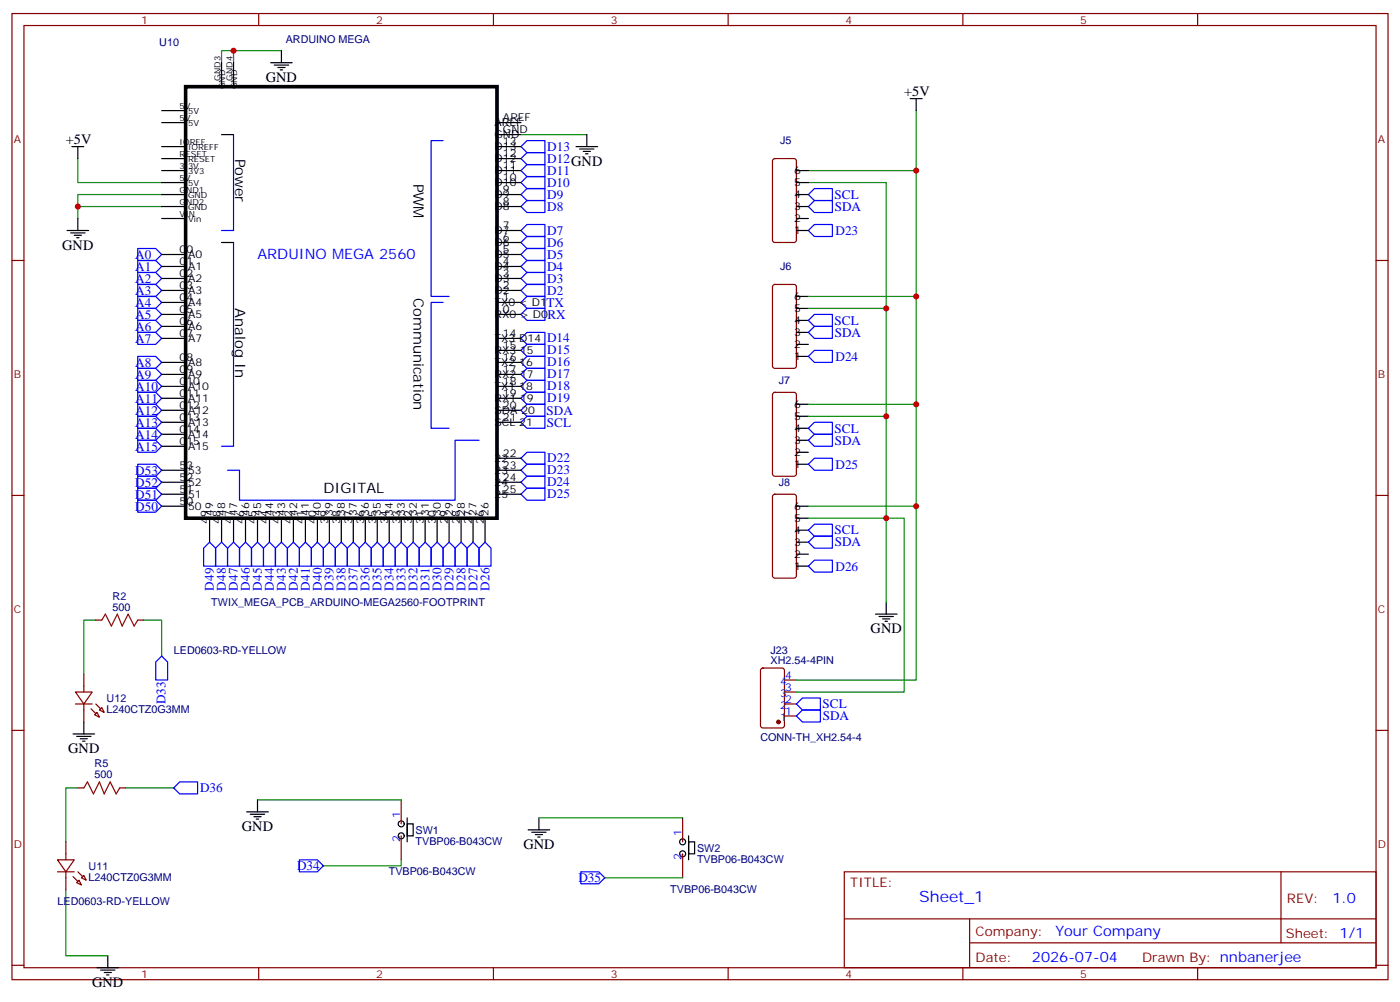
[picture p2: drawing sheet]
<svg xmlns="http://www.w3.org/2000/svg" width="412mm" height="295mm" viewBox="0 0 412 295" stroke-linecap="round" stroke-linejoin="round" font-family="sans-serif">
<g fill="none" stroke="#870000" stroke-width=".35">
<path d="M3.5 4h405.4v284.3h-405.4zM7.1 7.5h398.2v277.3h-398.2zM76.2 4v3.5M145.3 4v3.5M214.5 4v3.5M283.6 4v3.5M352.8 4v3.5M227.8 46.9l.4-.2h5.7l.6 .4 .1 23.6-.5 .6-5.9 .1-.6-.5-.1-23.5zM3.5 76.7h3.6M405.3 76.7h3.6M227.8 83.9l.4-.2h5.7l.6 .4 .1 23.6-.5 .7h-5.9l-.6-.5-.1-23.5zM227.8 115.7l.4-.2h5.7l.6 .4 .1 23.6-.5 .6-5.9 .1-.6-.5-.1-23.5z"/>
<path d="M3.5 145.8h3.6M227.8 145.7l.4-.2h5.7l.6 .4 .1 23.5-.5 .7h-5.9l-.6-.4-.1-23.5zM405.3 145.8h3.6M24.7 198.4v5.3M28.2 182.5h1.8M40.6 182.5h1.7M224.2 196.8l.5-.2h5.7l.6 .4 .1 16.5-.5 .7h-5.9l-.6-.4-.1-16.5zM3.5 214.9h3.6M22.2 203.7h5l-2.5 3.5zM22.2 207.2h5M24.7 207.2v5.3M28.6 209.7l.7 1.4-1.4-.7z"/>
<path d="M30 208.2l.7 1.5-1.4-.7zM231.1 207.2h3.5M231.1 210.7h3.5M231.1 203.7h3.5M231.1 200.1h3.5M405.3 214.9h3.6M22.9 231.9h1.8M35.3 231.9h1.7M118.2 235.4v7.1M16.9 253h5l-2.5 3.6zM16.9 256.6h5M19.4 247.8v5.2"/>
<path d="M19.4 256.6v5.3M22.6 259.8l.7-.8 .7 1.5zM24 258.3l.7-.7 .7 1.4zM118.2 246v7M201.1 240.7v7.1M201.1 251.3v7M248.7 256.6h156.6v28.2h-156.6zM377.3 256.6v20.9M248.7 270.4h156.5M285.6 277.5h119.6M285.6 270.4v14.1M3.5 284.1h3.6"/>
<path d="M76.2 284.8v3.5M145.3 284.8v3.5M214.5 284.8v3.5M283.6 284.8v3.5M352.8 284.8v3.5M405.3 284.1h3.6"/>
</g>
<g fill="none" stroke="#008700" stroke-width=".35">
<path d="M68.8 14.9v3.6M82.9 14.9h-17.6v3.6M153.5 39.6h19.4M269.9 32.6v17.6h-31.8M22.9 46.7v7h24.7M47.6 57.3h-24.7v7M238.1 53.7h23v123.5M269.9 50.2v37h-31.8M22.9 60.8h24.7M238.1 90.8h23M269.9 87.2v31.8h-31.8M269.9 119v30h-31.8"/>
<path d="M238.1 122.5h23M238.1 152.5h28.2v51.2h-31.7M269.9 149v51.1h-35.3M28.2 182.5h-3.5v15.9M42.3 182.5h5.3v10.6M22.9 231.9h-3.5v15.9M37 231.9h14.2M75.8 235.4h42.4M118.2 253v1.8h-23M158.7 240.7h42.4M178.2 258.3h22.9M19.4 261.9v19.4h12.3"/>
</g>
<g fill="none" stroke="#000" stroke-width=".35">
<path d="M65.3 18.5v7M68.8 18.5v7M79.7 18.5h6.4M80.8 19.2h4.2M81.8 19.9h2.2M82.9 14.9v3.6M47.6 36.1h7.1M47.6 32.6h7.1M65.3 39.6h3.5M82.5 20.6h.8M146.4 36.1h7.1M146.4 39.6h7.1"/>
<path d="M172.9 39.6v3.5M268.1 29h3.5M269.9 29v3.6M21.2 43.1h3.5M22.9 43.1v3.6M47.6 43.1h7.1M47.6 57.3h7.1M47.6 53.7h7.1M47.6 50.2h7.1M47.6 46.7h7.1M146.4 43.1h7.1M146.4 57.3h7.1"/>
<path d="M146.4 53.7h7.1M146.4 50.2h7.1M146.4 46.7h7.1M169.7 43.1h6.3M170.7 43.9h4.3M171.8 44.6h2.1M172.5 45.3h.7M234.6 57.3h3.5M234.6 53.7h3.5M234.6 50.2h3.5M19.8 67.8h6.3M20.8 68.5h4.2"/>
<path d="M21.9 69.3h2.1M22.6 70h.7M22.9 64.3v3.5M47.6 74.9h7.1M47.6 78.4h7.1M47.6 60.8h7.1M47.6 64.3h7.1M65.3 71.4h3.5M146.4 67.8h7.1M146.4 74.9h7.1M146.4 78.4h7.1M146.4 60.8h7.1"/>
<path d="M146.4 71.4h7.1M234.6 67.8h3.5M234.6 60.8h3.5M234.6 64.3h3.5M47.6 82h7.1M47.6 85.5h7.1M47.6 89h7.1M47.6 92.5h7.1M47.6 96.1h7.1M47.6 99.6h7.1M146.4 82h7.1M146.4 85.5h7.1"/>
<path d="M146.4 89h7.1M146.4 92.5h7.1M146.4 99.6h7.1M234.6 97.8h3.5M234.6 94.3h3.5M234.6 90.8h3.5M234.6 87.2h3.5M47.6 106.6h7.1M47.6 110.2h7.1M47.6 113.7h7.1M47.6 117.2h7.1M146.4 106.6h7.1"/>
<path d="M146.4 110.2h7.1M146.4 113.7h7.1M146.4 117.2h7.1M146.4 103.1h7.1M234.6 104.9h3.5M234.6 101.4h3.5M234.6 119h3.5M47.6 120.8h7.1M47.6 124.3h7.1M47.6 127.8h7.1M47.6 131.3h7.1M47.6 138.4h7.1"/>
<path d="M146.4 120.8h7.1M146.4 124.3h7.1M146.4 138.4h7.1M146.4 134.9h7.1M234.6 136.6h3.5M234.6 133.1h3.5M234.6 129.6h3.5M234.6 126h3.5M234.6 122.5h3.5M47.6 141.9h7.1M47.6 145.5h7.1M47.6 149h7.1"/>
<path d="M61.7 152.5v7.1M65.3 152.5v7.1M68.8 152.5v7.1M72.3 152.5v7.1M75.8 152.5v7.1M79.4 152.5v7.1M82.9 152.5v7.1M86.4 152.5v7.1M90 152.5v7.1M93.5 152.5v7.1M97 152.5v7.1M100.5 152.5v7.1"/>
<path d="M104.1 152.5v7.1M107.6 152.5v7.1M111.1 152.5v7.1M114.7 152.5v7.1M118.2 152.5v7.1M121.7 152.5v7.1M125.2 152.5v7.1M128.8 152.5v7.1M132.3 152.5v7.1M135.8 152.5v7.1M139.3 152.5v7.1M142.9 152.5v7.1"/>
<path d="M146.4 141.9h7.1M146.4 145.5h7.1M234.6 149h3.5M234.6 159.6h3.5M234.6 156h3.5M234.6 152.5h3.5M234.6 166.6h3.5M234.6 163.1h3.5M261.1 177.2v3.5M257.9 180.7h6.3M258.9 181.4h4.3M260 182.1h2.1"/>
<path d="M260.7 182.8h.7M21.5 216h6.4M22.6 216.7h4.2M23.6 217.4h2.2M24.3 218.1h.7M24.7 212.5v3.5M72.7 238.9h6.3M73.7 239.6h4.3M75.8 235.4v3.5M74.8 240.3h2.1M75.5 241.1h.7M119.9 242.5h1.8v3.5h-1.8z"/>
<path d="M119.9 240.7v7.1M155.6 244.2h6.3M156.6 244.9h4.3M157.7 245.6h2.1M158.4 246.3h.7M158.7 240.7v3.5M202.8 247.8h1.8v3.5h-1.8zM202.8 246v7M28.6 284.8h6.3M29.6 285.5h4.3M30.7 286.2h2.1M31.4 286.9h.7"/>
<path d="M31.7 281.3v3.5"/>
<circle cx="118.2" cy="242.5" r=".88"/>
<circle cx="118.2" cy="246" r=".88"/>
<circle cx="201.1" cy="247.8" r=".88"/>
<circle cx="201.1" cy="251.3" r=".88"/>
</g>
<g fill="none" stroke="#00f" stroke-width=".35">
<path d="M68.8 39.6v28.2h-3.5M130.5 41.4h-3.5v45.8h5.3M153.5 57.3l1.7-1.8h5.3v3.5h-5.3zM153.5 50.2l1.7-1.8h5.3v3.6h-5.3zM153.5 53.7l1.7-1.7h5.3v3.5h-5.3zM153.5 46.7l1.7-1.8h5.3v3.5h-5.3zM153.5 43.1l1.7-1.7h5.3v3.5h-5.3zM238.1 57.3l1.8-1.8h5.3v3.5h-5.3zM40.6 76.7h5.3l1.7 1.7-1.7 1.8h-5.3zM40.6 73.1h5.3l1.7 1.8-1.7 1.8h-5.3zM68.8 71.4v59.9h-3.5M153.5 74.9l1.7-1.8h5.3v3.6h-5.3z"/>
<path d="M153.5 78.4l1.7-1.7h5.3v3.5h-5.3zM153.5 71.4l1.7-1.8h5.3v3.5h-5.3zM153.5 60.8l1.7-1.8h5.3v3.5h-5.3zM155.2 66.1h5.3v3.5h-5.3l-1.7-1.8zM238.1 60.8l1.8-1.8h5.3v3.5h-5.3zM239.9 66.1h5.3v3.5h-5.3l-1.8-1.8zM40.6 94.3h5.3l1.7 1.8-1.7 1.7h-5.3zM40.6 97.8h5.3l1.7 1.8-1.7 1.8h-5.3zM40.6 90.8h5.3l1.7 1.7-1.7 1.8h-5.3zM40.6 87.2h5.3l1.7 1.8-1.7 1.8h-5.3zM40.6 83.7h5.3l1.7 1.8-1.7 1.7h-5.3zM40.6 80.2h5.3l1.7 1.8-1.7 1.7h-5.3z"/>
<path d="M130.5 89h-3.5v37h5.3M153.5 99.6l1.7-1.8h5.3v3.6h-5.3zM153.5 89l1.7-1.8h5.3v3.6h-5.3zM153.5 92.5l1.7-1.7h5.3v3.5h-5.3zM153.5 82l1.7-1.8h5.3v3.5h-5.3zM155.2 83.7h5.3v3.5h-5.3l-1.7-1.7zM238.1 97.8l1.8-1.7h5.3v3.5h-5.3zM238.1 94.3l1.8-1.8h5.3v3.6h-5.3zM40.6 119h5.3l1.7 1.8-1.7 1.7h-5.3zM40.6 111.9h5.3l1.7 1.8-1.7 1.8h-5.3zM40.6 115.5h5.3l1.7 1.7-1.7 1.8h-5.3zM40.6 108.4h5.3l1.7 1.8-1.7 1.7h-5.3z"/>
<path d="M40.6 104.9h5.3l1.7 1.7-1.7 1.8h-5.3zM153.5 113.7l1.7-1.8h5.3v3.6h-5.3zM153.5 117.2l1.7-1.7h5.3v3.5h-5.3zM153.5 106.6l1.7-1.7h5.3v3.5h-5.3zM153.5 110.2l1.7-1.8h5.3v3.5h-5.3zM153.5 103.1l1.7-1.7h5.3v3.5h-5.3zM238.1 104.9l1.8-1.8h5.3v3.5h-5.3zM40.6 136.6h5.3l1.7 1.8-1.7 1.8h-5.3zM40.6 126h5.3l1.7 1.8-1.7 1.8h-5.3zM40.6 129.6h5.3l1.7 1.7-1.7 1.8h-5.3zM40.6 122.5h5.3l1.7 1.8-1.7 1.7h-5.3zM141.1 129.6h-7v17.6h-63.5v-8.8h-3.6"/>
<path d="M153.5 134.9l1.7-1.8h5.3v3.5h-5.3zM153.5 138.4l1.7-1.8h5.3v3.6h-5.3zM153.5 120.8l1.7-1.8h5.3v3.5h-5.3zM153.5 124.3l1.7-1.8h5.3v3.5h-5.3zM238.1 136.6l1.8-1.7h5.3v3.5h-5.3zM238.1 129.6l1.8-1.8h5.3v3.5h-5.3zM238.1 126l1.8-1.7h5.3v3.5h-5.3zM40.6 143.7h5.3l1.7 1.8-1.7 1.7h-5.3zM40.6 147.2h5.3l1.7 1.8-1.7 1.7h-5.3zM40.6 140.2h5.3l1.7 1.7-1.7 1.8h-5.3zM61.7 159.6l1.8 1.7v5.3h-3.5v-5.3zM65.3 159.6l1.7 1.7v5.3h-3.5v-5.3z"/>
<path d="M68.8 159.6l1.8 1.7v5.3h-3.6v-5.3zM72.3 159.6l1.8 1.7v5.3h-3.5v-5.3zM75.8 159.6l1.8 1.7v5.3h-3.5v-5.3zM79.4 159.6l1.7 1.7v5.3h-3.5v-5.3zM82.9 159.6l1.8 1.7v5.3h-3.6v-5.3zM86.4 159.6l1.8 1.7v5.3h-3.5v-5.3zM90 159.6l1.7 1.7v5.3h-3.5v-5.3zM93.5 159.6l1.7 1.7v5.3h-3.5v-5.3zM97 159.6l1.8 1.7v5.3h-3.6v-5.3zM100.5 159.6l1.8 1.7v5.3h-3.5v-5.3zM104.1 159.6l1.7 1.7v5.3h-3.5v-5.3zM107.6 159.6l1.8 1.7v5.3h-3.6v-5.3z"/>
<path d="M111.1 159.6l1.8 1.7v5.3h-3.5v-5.3zM114.7 159.6l1.7 1.7v5.3h-3.5v-5.3zM118.2 159.6l1.7 1.7v5.3h-3.5v-5.3zM121.7 159.6l1.8 1.7v5.3h-3.6v-5.3zM125.2 159.6l1.8 1.7v5.3h-3.5v-5.3zM128.8 159.6l1.7 1.7v5.3h-3.5v-5.3zM132.3 159.6l1.8 1.7v5.3h-3.6v-5.3zM135.8 159.6l1.8 1.7v5.3h-3.5v-5.3zM139.3 159.6l1.8 1.7v5.3h-3.5v-5.3zM142.9 159.6l1.7 1.7v5.3h-3.5v-5.3zM153.5 141.9l1.7-1.7h5.3v3.5h-5.3zM153.5 145.5l1.7-1.8h5.3v3.5h-5.3z"/>
<path d="M238.1 159.6l1.8-1.8h5.3v3.5h-5.3zM238.1 156l1.8-1.7h5.3v3.5h-5.3zM238.1 166.6l1.8-1.7h5.3v3.5h-5.3zM45.9 194.8l1.7-1.7 1.8 1.7v5.3h-3.5zM234.6 207.2l1.8-1.8h5.3v3.6h-5.3zM234.6 210.7l1.8-1.7h5.3v3.5h-5.3zM51.2 231.9l1.7-1.8h5.3v3.5h-5.3zM88.2 253h5.3l1.7 1.8-1.7 1.8h-5.3zM171.1 256.6h5.3l1.8 1.7-1.8 1.8h-5.3z"/>
</g>
<path d="M54.7 25.5h91.7v127h-91.7z" fill="none" stroke="#000" stroke-width="1.1"/>
<path d="M30 182.5l1-1.8 1.8 3.6 1.8-3.6 1.4 3.6 1.7-3.6 1.8 3.6 1.1-1.8M24.7 231.9l1.1-1.8 1.7 3.5 1.8-3.5 1.4 3.5 1.8-3.5 1.7 3.5 1.1-1.7" fill="none" stroke="#a10000" stroke-width=".35"/>
<g fill="#870000" stroke="#870000" stroke-width=".35">
<path d="M22.9 256.6l1.4 1.4z"/>
<path d="M21.5 258l1.4 1.4z"/>
<path d="M28.2 207.2l1.4 1.4z"/>
<path d="M26.8 208.6l1.4 1.4z"/>
<circle cx="229.3" cy="212.5" r=".53"/>
</g>
<g fill="#c00">
<circle cx="68.8" cy="14.9" r=".88"/>
<circle cx="22.9" cy="60.8" r=".88"/>
<circle cx="261.1" cy="122.5" r=".88"/>
<circle cx="261.1" cy="152.5" r=".88"/>
<circle cx="261.1" cy="90.8" r=".88"/>
<circle cx="269.9" cy="50.2" r=".88"/>
<circle cx="269.9" cy="87.2" r=".88"/>
<circle cx="269.9" cy="119" r=".88"/>
<circle cx="269.9" cy="149" r=".88"/>
</g>
<text font-size="4.6" fill="#00f" x="270.8" y="265.6">Sheet_1</text>
<g font-size="4.2">
<text x="78.3" y="24.1">GND</text>
<text x="266.3" y="28.3">+5V</text>
<text x="19.4" y="42.4">+5V</text>
<text x="69.2" y="46.7" transform="rotate(90 69.2 46.7)">Power</text>
<text x="121.8" y="54" transform="rotate(90 121.8 54)">PWM</text>
<text x="18.3" y="73.5">GND</text>
<text x="121.8" y="87.7" transform="rotate(90 121.8 87.7)">Communication</text>
<text x="69.2" y="90.8" transform="rotate(90 69.2 90.8)">Analog In</text>
<text x="95.3" y="145">DIGITAL</text>
<text x="256.5" y="186.4">GND</text>
<text x="20.1" y="221.7">GND</text>
<text x="71.3" y="244.6">GND</text>
<text x="154.2" y="249.9">GND</text>
<text x="27.2" y="290.4">GND</text>
</g>
<g font-size="4.2" fill="#00f">
<text x="75.8" y="76.2">ARDUINO MEGA 2560</text>
<text x="392.5" y="265.8">1.0</text>
<text x="310.9" y="275.4">Your Company</text>
<text x="304" y="283.2">2026-07-04</text>
</g>
<g font-size="3.9" fill="#00f">
<text x="161.2" y="44.5">D13</text>
<text x="161.2" y="48.1">D12GND</text>
<text x="161.2" y="51.4">D11</text>
<text x="161.2" y="54.9">D10</text>
<text x="161.2" y="58.5">D9</text>
<text x="245.8" y="58.5">SCL</text>
<text x="161.2" y="62">D8</text>
<text x="245.9" y="62">SDA</text>
<text x="161.2" y="69">D7</text>
<text x="246.1" y="69.2">D23</text>
<text x="39.9" y="76.2">A0</text>
<text x="161.2" y="76.1">D5</text>
<text x="161.2" y="72.6">D6</text>
<text x="39.9" y="83.2">A2</text>
<text x="39.9" y="79.7">A1</text>
<text x="161.2" y="79.6">D4</text>
<text x="161.2" y="83.1">D3</text>
<text x="39.9" y="86.7">A3</text>
<text x="161.2" y="86.7">D2</text>
<text x="39.9" y="93.8">A5</text>
<text x="39.9" y="90.3">A4</text>
<text x="161" y="90.4">TX</text>
<text x="161.3" y="93.9">RX</text>
<text x="245.8" y="95.6">SCL</text>
<text x="39.9" y="97.3">A6</text>
<text x="39.9" y="100.9">A7</text>
<text x="161.2" y="100.8">D14</text>
<text x="245.9" y="99.1">SDA</text>
<text x="39.9" y="107.9">A8</text>
<text x="161.2" y="107.8">D16</text>
<text x="161.2" y="104.3">D15</text>
<text x="246.1" y="106.3">D24</text>
<text x="39.9" y="111.4">A9</text>
<text x="161.2" y="111.4">D17</text>
<text x="39.9" y="115">A10</text>
<text x="39.9" y="118.5">A11</text>
<text x="161.2" y="114.9">D18</text>
<text x="161.2" y="118.4">D19</text>
<text x="39.9" y="125.6">A13</text>
<text x="39.9" y="122">A12</text>
<text x="161" y="122.1">SDA</text>
<text x="161.1" y="125.7">SCL</text>
<text x="39.9" y="129.1">A14</text>
<text x="245.8" y="127.3">SCL</text>
<text x="245.9" y="130.8">SDA</text>
<text x="39.9" y="132.6">A15</text>
<text x="161.2" y="136.1">D22</text>
<text x="39.9" y="143.2">D52</text>
<text x="39.9" y="139.7">D53</text>
<text x="161.2" y="143.1">D24</text>
<text x="161.2" y="139.6">D23</text>
<text x="246.1" y="138">D25</text>
<text x="39.9" y="146.7">D51</text>
<text x="161.2" y="146.6">D25</text>
<text x="39.9" y="150.2">D50</text>
<text x="245.8" y="157.3">SCL</text>
<text x="245.9" y="160.8">SDA</text>
<text x="63" y="173.8" transform="rotate(-90 63 173.8)">D49</text>
<text x="66.5" y="173.8" transform="rotate(-90 66.5 173.8)">D48</text>
<text x="70.1" y="173.8" transform="rotate(-90 70.1 173.8)">D47</text>
<text x="73.6" y="173.8" transform="rotate(-90 73.6 173.8)">D46</text>
<text x="77.1" y="173.8" transform="rotate(-90 77.1 173.8)">D45</text>
<text x="80.6" y="173.8" transform="rotate(-90 80.6 173.8)">D44</text>
<text x="84.2" y="173.8" transform="rotate(-90 84.2 173.8)">D43</text>
<text x="87.7" y="173.8" transform="rotate(-90 87.7 173.8)">D42</text>
<text x="91.2" y="173.8" transform="rotate(-90 91.2 173.8)">D41</text>
<text x="94.8" y="173.8" transform="rotate(-90 94.8 173.8)">D40</text>
<text x="98.3" y="173.8" transform="rotate(-90 98.3 173.8)">D39</text>
<text x="101.8" y="173.8" transform="rotate(-90 101.8 173.8)">D38</text>
<text x="105.3" y="173.8" transform="rotate(-90 105.3 173.8)">D37</text>
<text x="108.9" y="173.8" transform="rotate(-90 108.9 173.8)">D36</text>
<text x="112.4" y="173.8" transform="rotate(-90 112.4 173.8)">D35</text>
<text x="115.9" y="173.8" transform="rotate(-90 115.9 173.8)">D34</text>
<text x="119.5" y="173.8" transform="rotate(-90 119.5 173.8)">D33</text>
<text x="123" y="173.8" transform="rotate(-90 123 173.8)">D32</text>
<text x="126.5" y="173.8" transform="rotate(-90 126.5 173.8)">D31</text>
<text x="130" y="173.8" transform="rotate(-90 130 173.8)">D30</text>
<text x="133.6" y="173.8" transform="rotate(-90 133.6 173.8)">D29</text>
<text x="137.1" y="173.8" transform="rotate(-90 137.1 173.8)">D28</text>
<text x="140.6" y="173.8" transform="rotate(-90 140.6 173.8)">D27</text>
<text x="144.1" y="173.8" transform="rotate(-90 144.1 173.8)">D26</text>
<text x="246.1" y="168">D26</text>
<text x="48.8" y="207.3" transform="rotate(-90 48.8 207.3)">D33</text>
<text x="242.3" y="208.4">SCL</text>
<text x="242.4" y="212">SDA</text>
<text x="58.9" y="233.1">D36</text>
<text x="87.5" y="256.1">D34</text>
<text x="170.4" y="259.6">D35</text>
</g>
<g font-size="3.9" fill="#800">
<text x="250.5" y="261.2">TITLE:</text>
<text x="379.1" y="265.8">REV:</text>
<text x="287.4" y="275.4">Company:</text>
<text x="378.7" y="276">Sheet: 1/1</text>
<text x="287.4" y="283">Date:</text>
<text x="336.4" y="283.1">Drawn By: nnbanerjee</text>
</g>
<g font-size="3.2" fill="#800">
<text x="41.6" y="7">1</text>
<text x="110.8" y="7">2</text>
<text x="179.9" y="7">3</text>
<text x="249.1" y="7">4</text>
<text x="318.2" y="7">5</text>
<text x="4.1" y="42.1">A</text>
<text x="405.9" y="42.1">A</text>
<text x="4.1" y="111.2">B</text>
<text x="405.9" y="111.2">B</text>
<text x="4.1" y="180.4">C</text>
<text x="405.9" y="180.4">C</text>
<text x="4.1" y="249.5">D</text>
<text x="405.9" y="249.5">D</text>
<text x="41.6" y="287.8">1</text>
<text x="110.8" y="287.8">2</text>
<text x="179.9" y="287.8">3</text>
<text x="249.1" y="287.8">4</text>
<text x="318.2" y="287.8">5</text>
</g>
<g font-size="3.2" fill="#000080">
<text x="46.9" y="13.4">U10</text>
<text x="84.2" y="12.5">ARDUINO MEGA</text>
<text x="229.8" y="42.4">J5</text>
<text x="229.8" y="79.5">J6</text>
<text x="229.4" y="113.1">J7</text>
<text x="229.4" y="143.1">J8</text>
<text x="33.2" y="179.7">500</text>
<text x="33.2" y="176.4">R2</text>
<text x="62.2" y="178.3">TWIX_MEGA_PCB_ARDUINO-MEGA2560-FOOTPRINT</text>
<text x="51.2" y="192.5">LED0603-RD-YELLOW</text>
<text x="227" y="195.5">XH2.54-4PIN</text>
<text x="227" y="192.4">J23</text>
<text x="31.4" y="209.7">L240CTZ0G3MM</text>
<text x="31.4" y="206.6">U12</text>
<text x="224" y="218">CONN-TH_XH2.54-4</text>
<text x="27.9" y="225.8">R5</text>
<text x="27.9" y="229.1">500</text>
<text x="122.4" y="245.4">SW1</text>
<text x="122.4" y="248.6">TVBP06-B043CW</text>
<text x="205.3" y="250.7">SW2</text>
<text x="26.1" y="256">U11</text>
<text x="114.5" y="257.5">TVBP06-B043CW</text>
<text x="205.3" y="253.9">TVBP06-B043CW</text>
<text x="26.1" y="259.1">L240CTZ0G3MM</text>
<text x="197.4" y="262.8">TVBP06-B043CW</text>
<text x="16.9" y="266.3">LED0603-RD-YELLOW</text>
</g>
<g font-size="3.2">
<text x="148.2" y="35.7">AREF</text>
<text x="145.7" y="37.1">AREF</text>
<text x="145.7" y="40.7">GND</text>
<text x="148.2" y="39.3">GND</text>
<text x="145.7" y="44.2">D13</text>
<text x="145.7" y="47.7">D12</text>
<text x="148.2" y="42.8">13</text>
<text x="148.2" y="46.3">12</text>
<text x="145.7" y="51.3">D11</text>
<text x="148.2" y="53.4">10</text>
<text x="148.2" y="49.8">11</text>
<text x="233.9" y="51.3">6</text>
<text x="145.7" y="58.3">D9</text>
<text x="145.7" y="54.8">D10</text>
<text x="148.2" y="56.9">9</text>
<text x="233.9" y="58.3">4</text>
<text x="233.9" y="54.8">5</text>
<text x="145.7" y="61.8">D8</text>
<text x="148.2" y="60.4">8</text>
<text x="233.9" y="65.4">2</text>
<text x="233.9" y="61.8">3</text>
<text x="145.7" y="68.9">D7</text>
<text x="148.2" y="67.5">7</text>
<text x="148.2" y="71">6</text>
<text x="233.9" y="68.9">1</text>
<text x="52.9" y="74.5">00</text>
<text x="55.4" y="76">A0</text>
<text x="145.7" y="76">D5</text>
<text x="145.7" y="72.4">D6</text>
<text x="148.2" y="74.5">5</text>
<text x="52.9" y="78.1">01</text>
<text x="52.9" y="81.6">02</text>
<text x="55.4" y="79.5">A1</text>
<text x="55.4" y="83">A2</text>
<text x="145.7" y="83">D3</text>
<text x="145.7" y="79.5">D4</text>
<text x="148.2" y="81.6">3</text>
<text x="148.2" y="78.1">4</text>
<text x="52.9" y="85.1">03</text>
<text x="52.9" y="88.7">04</text>
<text x="55.4" y="86.5">A3</text>
<text x="145.7" y="86.5">D2</text>
<text x="148.2" y="88.7">1</text>
<text x="148.2" y="85.1">2</text>
<text x="233.9" y="88.3">6</text>
<text x="52.9" y="92.2">05</text>
<text x="52.9" y="95.7">06</text>
<text x="55.4" y="90.1">A4</text>
<text x="55.4" y="93.6">A5</text>
<text x="145.7" y="93.6">RX0 &gt; D0</text>
<text x="145.7" y="90.1">TX0 &lt; D1</text>
<text x="148.2" y="92.2">0</text>
<text x="233.9" y="95.4">4</text>
<text x="233.9" y="91.8">5</text>
<text x="52.9" y="99.2">07</text>
<text x="55.4" y="97.1">A6</text>
<text x="55.4" y="100.6">A7</text>
<text x="145.7" y="100.6">TX3 D14</text>
<text x="148.2" y="99.2">14</text>
<text x="233.9" y="98.9">3</text>
<text x="52.9" y="106.3">08</text>
<text x="55.4" y="107.7">A8</text>
<text x="145.7" y="107.7">TX2 16</text>
<text x="145.7" y="104.2">RX3 15</text>
<text x="148.2" y="106.3">16</text>
<text x="148.2" y="102.8">15</text>
<text x="233.9" y="105.9">1</text>
<text x="233.9" y="102.4">2</text>
<text x="52.9" y="109.8">09</text>
<text x="52.9" y="113.3">010</text>
<text x="55.4" y="111.2">A9</text>
<text x="145.7" y="111.2">RX2 17</text>
<text x="148.2" y="113.3">18</text>
<text x="148.2" y="109.8">17</text>
<text x="52.9" y="116.9">011</text>
<text x="55.4" y="114.8">A10</text>
<text x="55.4" y="118.3">A11</text>
<text x="145.7" y="118.3">RX1 19</text>
<text x="145.7" y="114.8">TX1 18</text>
<text x="148.2" y="116.9">19</text>
<text x="52.9" y="120.4">012</text>
<text x="52.9" y="123.9">013</text>
<text x="55.4" y="121.8">A12</text>
<text x="55.4" y="125.3">A13</text>
<text x="145.7" y="125.3">SCL 21</text>
<text x="145.7" y="121.8">SDA 20</text>
<text x="148.2" y="123.9">21</text>
<text x="148.2" y="120.4">20</text>
<text x="233.9" y="123.6">5</text>
<text x="233.9" y="120.1">6</text>
<text x="52.9" y="127.5">014</text>
<text x="52.9" y="131">015</text>
<text x="55.4" y="128.9">A14</text>
<text x="233.9" y="130.6">3</text>
<text x="233.9" y="127.1">4</text>
<text x="55.4" y="132.4">A15</text>
<text x="145.7" y="135.9">22</text>
<text x="148.2" y="134.5">22</text>
<text x="233.9" y="137.7">1</text>
<text x="233.9" y="134.2">2</text>
<text x="52.9" y="138">53</text>
<text x="52.9" y="141.6">52</text>
<text x="55.4" y="139.5">53</text>
<text x="55.4" y="143">52</text>
<text x="145.7" y="143">24</text>
<text x="145.7" y="139.5">23</text>
<text x="148.2" y="141.6">24</text>
<text x="148.2" y="138">23</text>
<text x="52.9" y="145.1">51</text>
<text x="52.9" y="148.6">50</text>
<text x="55.4" y="146.5">51</text>
<text x="145.7" y="146.5">25</text>
<text x="148.2" y="145.1">25</text>
<text x="55.4" y="150">50</text>
<text x="61.4" y="154.3" transform="rotate(-90 61.4 154.3)">49</text>
<text x="62.8" y="151.8" transform="rotate(-90 62.8 151.8)">49</text>
<text x="64.9" y="154.3" transform="rotate(-90 64.9 154.3)">48</text>
<text x="66.3" y="151.8" transform="rotate(-90 66.3 151.8)">48</text>
<text x="68.4" y="154.3" transform="rotate(-90 68.4 154.3)">47</text>
<text x="69.8" y="151.8" transform="rotate(-90 69.8 151.8)">47</text>
<text x="72" y="154.3" transform="rotate(-90 72 154.3)">46</text>
<text x="73.4" y="151.8" transform="rotate(-90 73.4 151.8)">46</text>
<text x="75.5" y="154.3" transform="rotate(-90 75.5 154.3)">45</text>
<text x="76.9" y="151.8" transform="rotate(-90 76.9 151.8)">45</text>
<text x="79" y="154.3" transform="rotate(-90 79 154.3)">44</text>
<text x="80.4" y="151.8" transform="rotate(-90 80.4 151.8)">44</text>
<text x="82.5" y="154.3" transform="rotate(-90 82.5 154.3)">43</text>
<text x="84" y="151.8" transform="rotate(-90 84 151.8)">43</text>
<text x="86.1" y="154.3" transform="rotate(-90 86.1 154.3)">42</text>
<text x="87.5" y="151.8" transform="rotate(-90 87.5 151.8)">42</text>
<text x="89.6" y="154.3" transform="rotate(-90 89.6 154.3)">41</text>
<text x="91" y="151.8" transform="rotate(-90 91 151.8)">41</text>
<text x="93.1" y="154.3" transform="rotate(-90 93.1 154.3)">40</text>
<text x="94.5" y="151.8" transform="rotate(-90 94.5 151.8)">40</text>
<text x="96.7" y="154.3" transform="rotate(-90 96.7 154.3)">39</text>
<text x="98.1" y="151.8" transform="rotate(-90 98.1 151.8)">39</text>
<text x="100.2" y="154.3" transform="rotate(-90 100.2 154.3)">38</text>
<text x="101.6" y="151.8" transform="rotate(-90 101.6 151.8)">38</text>
<text x="103.7" y="154.3" transform="rotate(-90 103.7 154.3)">37</text>
<text x="105.1" y="151.8" transform="rotate(-90 105.1 151.8)">37</text>
<text x="107.2" y="154.3" transform="rotate(-90 107.2 154.3)">36</text>
<text x="108.7" y="151.8" transform="rotate(-90 108.7 151.8)">36</text>
<text x="110.8" y="154.3" transform="rotate(-90 110.8 154.3)">35</text>
<text x="112.2" y="151.8" transform="rotate(-90 112.2 151.8)">35</text>
<text x="114.3" y="154.3" transform="rotate(-90 114.3 154.3)">34</text>
<text x="115.7" y="151.8" transform="rotate(-90 115.7 151.8)">34</text>
<text x="117.8" y="154.3" transform="rotate(-90 117.8 154.3)">33</text>
<text x="119.2" y="151.8" transform="rotate(-90 119.2 151.8)">33</text>
<text x="121.4" y="154.3" transform="rotate(-90 121.4 154.3)">32</text>
<text x="122.8" y="151.8" transform="rotate(-90 122.8 151.8)">32</text>
<text x="124.9" y="154.3" transform="rotate(-90 124.9 154.3)">31</text>
<text x="126.3" y="151.8" transform="rotate(-90 126.3 151.8)">31</text>
<text x="128.4" y="154.3" transform="rotate(-90 128.4 154.3)">30</text>
<text x="129.8" y="151.8" transform="rotate(-90 129.8 151.8)">30</text>
<text x="131.9" y="154.3" transform="rotate(-90 131.9 154.3)">29</text>
<text x="133.3" y="151.8" transform="rotate(-90 133.3 151.8)">29</text>
<text x="135.5" y="154.3" transform="rotate(-90 135.5 154.3)">28</text>
<text x="136.9" y="151.8" transform="rotate(-90 136.9 151.8)">28</text>
<text x="139" y="154.3" transform="rotate(-90 139 154.3)">27</text>
<text x="140.4" y="151.8" transform="rotate(-90 140.4 151.8)">27</text>
<text x="142.5" y="154.3" transform="rotate(-90 142.5 154.3)">26</text>
<text x="143.9" y="151.8" transform="rotate(-90 143.9 151.8)">26</text>
<text x="233.9" y="153.6">5</text>
<text x="233.9" y="150">6</text>
<text x="233.9" y="160.6">3</text>
<text x="233.9" y="157.1">4</text>
<text x="233.9" y="167.7">1</text>
<text x="233.9" y="164.1">2</text>
</g>
<g font-size="3.2" fill="#00f">
<text x="229.8" y="201.5">4</text>
<text x="231.2" y="203.3">3</text>
<text x="231.2" y="199.8">4</text>
<text x="229.8" y="208.6">2</text>
<text x="229.8" y="205.1">3</text>
<text x="231.2" y="206.8">2</text>
<text x="229.8" y="212.1">1</text>
<text x="231.2" y="210.4">1</text>
<text x="117.8" y="240.7" transform="rotate(-90 117.8 240.7)">1</text>
<text x="200.7" y="246" transform="rotate(-90 200.7 246)">1</text>
<text x="117.8" y="247.8" transform="rotate(-90 117.8 247.8)">2</text>
<text x="200.7" y="253" transform="rotate(-90 200.7 253)">2</text>
</g>
<g font-size="2.5">
<text x="64.9" y="23.7" transform="rotate(-90 64.9 23.7)">GND3</text>
<text x="68.4" y="23.7" transform="rotate(-90 68.4 23.7)">GND4</text>
<text x="66.3" y="26.2" transform="rotate(-90 66.3 26.2)">GND</text>
<text x="69.8" y="26.2" transform="rotate(-90 69.8 26.2)">GND</text>
<text x="52.9" y="32.2">5V..</text>
<text x="52.9" y="35.7">5V.</text>
<text x="55.4" y="33.6">5V</text>
<text x="55.4" y="37.1">5V</text>
<text x="52.9" y="46.3">RESET</text>
<text x="52.9" y="42.8">IOREF</text>
<text x="55.4" y="47.7">RESET</text>
<text x="55.4" y="44.2">IOREFF</text>
<text x="52.9" y="53.4">5V</text>
<text x="52.9" y="49.8">3.3V</text>
<text x="55.4" y="51.3">3V3</text>
<text x="52.9" y="56.9">GND1</text>
<text x="55.4" y="58.3">GND</text>
<text x="55.4" y="54.8">5V</text>
<text x="52.9" y="60.4">GND2</text>
<text x="52.9" y="64">VIN</text>
<text x="55.4" y="61.8">GND</text>
<text x="55.4" y="65.4">Vin</text>
</g>
</svg>
